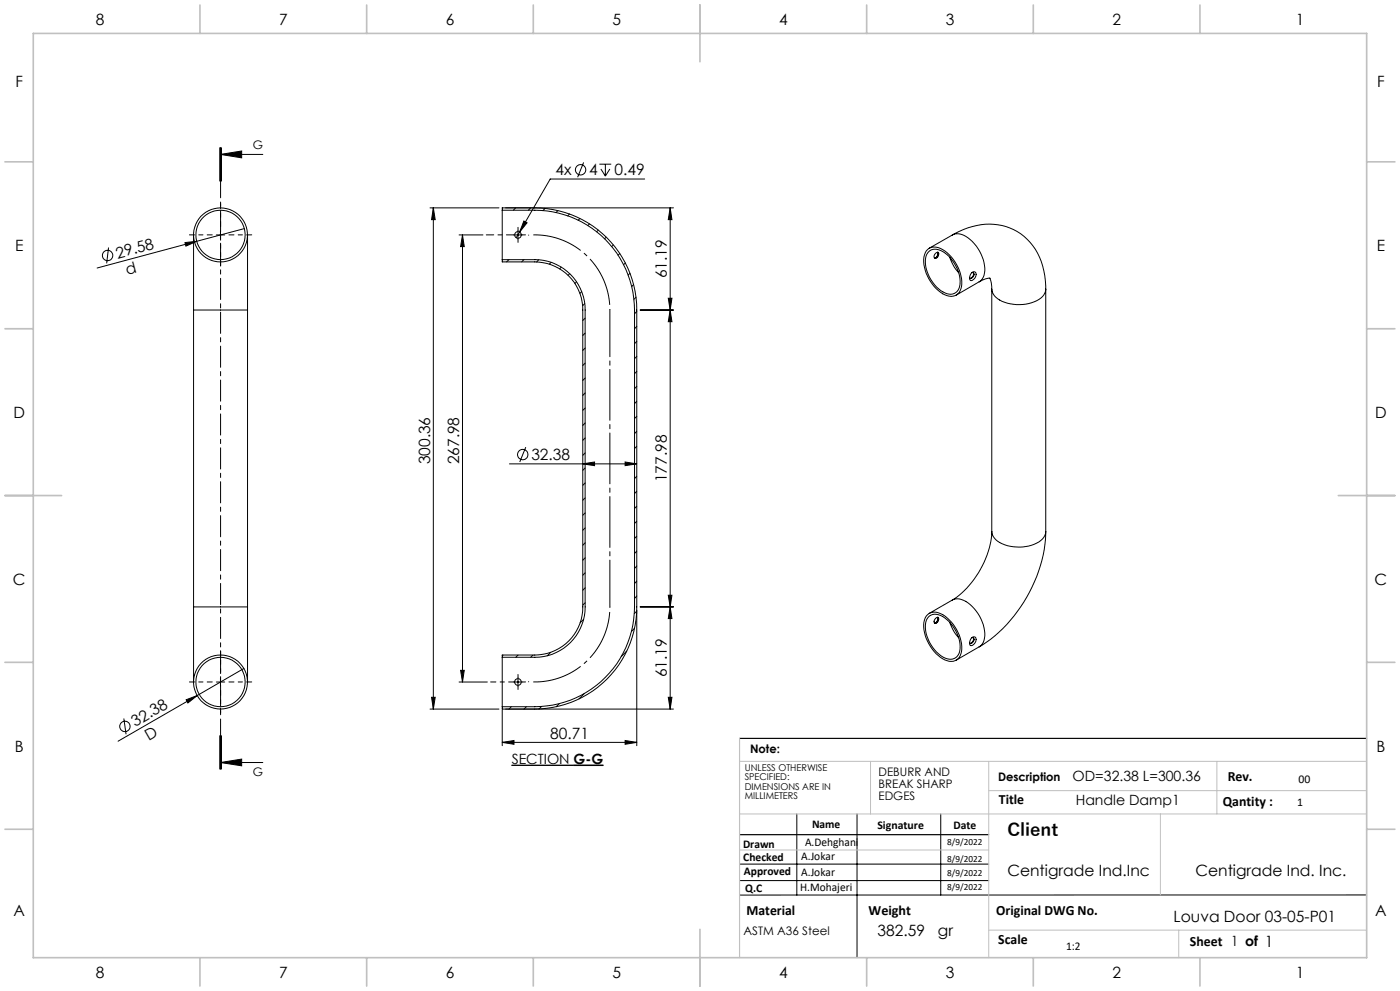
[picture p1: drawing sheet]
<svg xmlns="http://www.w3.org/2000/svg" width="420mm" height="297mm" viewBox="0 0 420 297" stroke-linecap="round" stroke-linejoin="round" font-family="sans-serif">
<g fill="none" stroke="#000" stroke-width=".3">
<path d="M65.9 44.3v10M66.1 46.3l6.4-1v2zM66.1 46.3h12.7M66.2 44.3v10M66.4 44.3v10M175.1 48.7l-1.8 4.4M179.8 49.2h3.6M180.3 50.7l1.3 2.1M181.6 49.2v3.6M183 50.7l-1.4 2.1M193.4 53.7h-28.3l-9.2 15.8M32.6 74.2l-.6 4.7"/>
<path d="M55.5 72.7l3.5-.4-3.2 1.5zM58.1 70.4v22.5M64.9 70.4h2.5M66.1 69.1v2.5M73.3 68.5l-44.2 11.8M74.3 70.4v22.5M129 62.3h20.7M130 62.3v150.2M130 62.3l.6 3.5h-1.1zM137.7 70.4h7.2M138.7 70.4l.6 3.5h-1.1zM138.7 70.4v134"/>
<path d="M150.7 63h9.7a29.9 29.9 0 0 1 30 29.9v89a30 30 0 0 1-30 29.9h-9.7M150.7 77.8v.7h9.7a14.4 14.4 0 0 1 14.4 14.4v89a14.4 14.4 0 0 1-14.4 14.4h-9.7v.7M150.7 77.8h9.7a15.1 15.1 0 0 1 15.1 15.1v89a15.1 15.1 0 0 1-15.1 15.1h-9.7M150.7 63v14.8M152.7 77.8l-.7 .7M154.1 70.4h2.5M154.7 62.3l-.7 .7M155.4 69.1v2.5M155.9 69.5l-1 1.8M157.2 77.8l-.7 .7M157.2 66.2l.9 .6-2.2 2.7zM159.2 62.3l-.7 .7"/>
<path d="M160.4 62.3a30.6 30.6 0 0 1 30.6 30.6v89a30.6 30.6 0 0 1-30.6 30.6M161.6 77.9l-.6 .6M163.5 62.5l-.6 .6M165.3 78.6l-.5 .6M167.4 63.1l-.6 .6M170.9 64.1l-.6 .6M174 65.5l-.5 .5M176.9 67.1l-.5 .5M179.5 69l-.5 .5M181.9 71.1l-.5 .5M184 73.4l-.5 .5M185.9 76l-.5 .5"/>
<path d="M187.6 78.8l-.5 .5M201 62.3l.6 3.5h-1.1zM201 62.3v150.2M202 62.3h-51.3v.7M278.2 74.8a4 4 0 0 1 5.3 .4 11.9 11.9 0 0 1 4.8 11.3 3.2 3.2 0 0 1-4.8 1.9 11.8 11.8 0 0 1-6.1-12zM278.5 75.5a3.5 3.5 0 0 1 5 .3 10.6 10.6 0 0 1 4.2 10.6 3.1 3.1 0 0 1-4.9 1.1 10.6 10.6 0 0 1-4.9-11.1zM280.7 75.9l.5-.3a.9 .9 0 0 1 .5 .8 .9 .9 0 0 1-.6 .8l-.5 .2-.3-.2-.1-.5zM281.3 75.6a1.16 1.16 0 0 1-1 1.7M281.4 75.6l-.2 1.1-.5 .6M284.9 77.1l1.3 2.9 1.4 1.7M285.7 70.4a18.8 18.8 0 0 1 20.5-.3 19.6 19.6 0 0 1 7.5 16.5M285.7 70.4a4.6 4.6 0 0 1 5.3 1.4 11.7 11.7 0 0 1 4.2 10.7l-.5 1.1-.9 .9"/>
<path d="M285.7 70.4l-6.9 4M58.1 92.9h16.2M58.1 92.9v89M74.3 92.9v89M168.4 80.1l-.5 .5M170.9 82l-.5 .5M173 84.5l-.5 .5M174.5 87.4l-.5 .5M175.4 91l-.6 .6M175.5 95.4l-.7 .7M175.5 99.8l-.7 .7M189 81.9l-.5 .5"/>
<path d="M190.1 85.3l-.6 .6M190.8 89.1l-.6 .6M191 93.3l-.6 .7M191 97.8l-.6 .7M192.1 92.9h9.9M200.5 89.4h1.1l-.6 3.5zM201 92.9l.6 3.5h-1.1zM291.5 81.7a.56 .56 0 0 1 .7 .2 .56 .56 0 0 1 0 .6 .88 .88 0 0 1-1.3 .8M291.6 81.7l.2-.1a.64 .64 0 0 1 1 .2 1.71 1.71 0 0 1-1.7 2.2 2.02 2.02 0 0 1 .5-2.3zM291.9 81.7a1.11 1.11 0 0 1-1 1.7M293.8 84.5l-6.9 3.9M296.9 83.4l.5 1.4 .1 1.8"/>
<path d="M297 83.4a5.5 5.5 0 0 0-3.2 1.1M297.5 86.6a5.3 5.3 0 0 0 4.7 4.3 11.7 11.7 0 0 0 10.6-2l.6-1.1 .3-1.2M297.5 86.6v72.7M313.7 86.6v72.7M175.5 104.3l-.7 .7M175.5 108.8l-.7 .7M175.5 113.3l-.7 .7M175.5 117.8l-.7 .7M191 102.3l-.6 .7M191 106.8l-.6 .7M191 111.3l-.6 .7M191 115.8l-.6 .7"/>
<path d="M152.8 139h38.2M157.7 134l-1.8 4.5M174.8 139l3.6-.5v1.1zM175.5 122.3l-.7 .7M175.5 126.8l-.7 .7M175.5 131.3l-.7 .7M175.5 135.7l-.7 .8M187.5 138.5l3.5 .5-3.5 .6zM191 120.3l-.6 .7M191 124.8l-.6 .6M191 129.3l-.6 .7M191 133.7l-.6 .7"/>
<path d="M175.5 140.3l-.7 .7M175.5 144.7l-.7 .7M175.5 149.2l-.7 .7M175.5 153.7l-.7 .7M175.5 158.2l-.7 .7M191 142.7l-.6 .7M191 147.2l-.6 .7M191 151.7l-.6 .7M191 156.2l-.6 .7M297.5 159.3a27.2 27.2 0 0 1-11.8 20.5M297.5 159.3a4.8 4.8 0 0 0 3.9 4 11.8 11.8 0 0 0 11.4-1.8l.6-1 .3-1.2M313.7 159.3a43 43 0 0 1-19.9 34.5"/>
<path d="M175.5 171.7l-.7 .7M175.5 162.7l-.7 .7M175.5 167.2l-.7 .7M175.5 176.2l-.7 .7M191 160.7l-.6 .7M191 165.2l-.6 .7M191 169.6l-.6 .8M191 174.2l-.6 .7M191 178.6l-.6 .7M200.5 178.4h1.1l-.6 3.5zM285.7 179.8a5.3 5.3 0 0 1 6 2 11.6 11.6 0 0 1 3.5 10.1l-.5 1.1-.9 .8M285.7 179.8l-6.9 4"/>
<path d="M58.1 181.9v22.5M58.1 181.9h16.2M74.3 181.9v22.5M150.7 197v14.8M150.9 196.3l-.2 .3M155.4 196.3l-.7 .7M159.9 196.3l-.7 .7M165.2 195.5l-1 1M175.1 185.6l-1.1 1.1M175.5 180.7l-.7 .7M188 195.1l-1.6 1.7M190.4 188.3l-1 .9"/>
<path d="M191 182.9v40.6M191 183.2l-.7 .7M192.1 181.9h9.9M201 181.9l.6 3.5h-1.1zM278.2 184.3a3.7 3.7 0 0 1 4.6-.1 12.3 12.3 0 0 1 5.7 11 3.3 3.3 0 0 1-5 2.6 12.2 12.2 0 0 1-6.3-11.4l.4-1.2zM278.5 184.9a3.9 3.9 0 0 1 5.6 .8 10.5 10.5 0 0 1 3.6 10.1 3.1 3.1 0 0 1-4.9 1.1 10.7 10.7 0 0 1-4.9-11zM280.8 185.2l.5-.2a1.01 1.01 0 0 1 .1 1.2 1.01 1.01 0 0 1-1.1 .5l-.1-.7zM281.3 185a1.15 1.15 0 0 1-1 1.7M281.4 185.1l-.7 1.6M284.9 186.5l1.3 2.9 1.4 1.7M291.4 191.3l.6-.5 .5 .1a1.67 1.67 0 0 1-1.4 2.6 1.74 1.74 0 0 1 .3-2.2zM291.5 191.1a.56 .56 0 0 1 .7 .2 .56 .56 0 0 1 0 .7 .89 .89 0 0 1-1.3 .7"/>
<path d="M291.9 191.1a1.14 1.14 0 0 1-1 1.7M293.8 193.8l-6.9 4M37.1 215.3l.7 4.8M55.8 209.7l3.4-1.2-2.8 2.2zM59.2 208.5l-23.8 13.6M64.9 204.4h2.5M66.1 203.2v2.4M73.2 200.3l-14 8.2M129 212.5h20.7M129.5 209h1.1l-.6 3.5zM137.7 204.4h8.5M138.2 200.9h1.1l-.6 3.5z"/>
<path d="M150.7 212.8v10.7M150.7 211.8v.7h51.3M153.4 211.8l-.7 .7M154.1 204.4h2.5M155.4 203.2v2.4M157.9 211.8l-.7 .7M162.5 211.7l-.8 .8M167.8 210.9l-.9 .9M175.3 207.8l-1.6 1.7M200.5 209h1.1l-.6 3.5zM65.9 220.5v10M66.1 228.5l6.4-1v2z"/>
<path d="M66.1 228.5h12.7M66.2 220.5v10M66.4 220.5v10zM150.7 222.5l3.5-.6v1.2zM150.7 222.5h40.3M153.5 229.3h27.5M187.5 221.9l3.5 .6-3.5 .6zM221.9 259h74.7M239 243.9v24.3M257.1 243.9v43.1M282.2 243.9v24.3M221.9 263.9h74.7"/>
<path d="M410 268.2h-188.1"/>
<circle cx="174.2" cy="50.9" r="1.55"/>
<circle cx="32.3" cy="76.6" r="1.56"/>
<circle cx="66.2" cy="70.4" r="8.1"/>
<circle cx="66.2" cy="70.4" r="7.4"/>
<circle cx="155.4" cy="70.4" r=".99"/>
<circle cx="156.8" cy="136.2" r="1.55"/>
<circle cx="37.5" cy="217.7" r="1.55"/>
<circle cx="66.2" cy="204.4" r="7.4"/>
<circle cx="66.2" cy="204.4" r="8.1"/>
<circle cx="155.4" cy="204.4" r="1"/>
</g>
<path d="M172.1 229.4h8.9" fill="none" stroke="#000" stroke-width=".4"/>
<path d="M183 92.9a22.5 22.5 0 0 0-24.5-22.4M158.5 204.3a22.5 22.5 0 0 0 24.5-22.4" fill="none" stroke="#000" stroke-width=".3" stroke-dasharray="15.2 1.3 1.3 1.3" stroke-dashoffset="-1.5" stroke-linecap="butt"/>
<path d="M63.7 70.4h-6.9M66.2 67.9v-6.9M66.2 72.9v6.8M68.7 70.4h6.8M63.7 204.4h-6.9M66.2 201.9v-6.9M66.2 206.9v6.8M68.7 204.4h6.8M154.2 204.4h-7" fill="none" stroke="#000" stroke-width=".3" stroke-dasharray="15.2 1.3 1.3 1.3" stroke-dashoffset="13.7"/>
<path d="M183 181.9v-89" fill="none" stroke="#000" stroke-width=".3" stroke-dasharray="15.2 1.3 1.3 1.3" stroke-dashoffset="1.2"/>
<path d="M155.4 69.1v-1M155.4 71.6v1M156.7 70.4h1M155.4 203.1v-1M155.4 205.6v1M156.7 204.4h1" fill="none" stroke="#000" stroke-width=".3" stroke-dasharray="15.2 1.3 1.3 1.3"/>
<path d="M154.2 70.4h-8.3" fill="none" stroke="#000" stroke-width=".3" stroke-dasharray="15.2 1.3 1.3 1.3" stroke-dashoffset="13"/>
<path d="M66.2 44.3v186.2" fill="none" stroke="#000" stroke-width=".3" stroke-dasharray="6.3 1.3 1.3 1.3" stroke-dashoffset="1.5"/>
<path d="M221.9 221.3h188.1M221.9 250.2h74.7" fill="none" stroke="#000" stroke-width=".35"/>
<path d="M221.9 228.2h188.1M261.2 228.2v15.7M296.6 228.2v58.8M296.6 237h113.4M365.1 228.2v15.7M221.9 243.9h188.1M221.9 254.7h74.7M348.1 243.9v24.3M296.6 278.8h113.4M353.6 278.8v8.2" fill="none" stroke="#c0c0c0" stroke-width=".3"/>
<path d="M221.9 221.3v65.7" fill="none" stroke="#c0c0c0" stroke-width=".35"/>
<g fill="none" stroke="#c0c0c0" stroke-width=".5">
<path d="M10 10h400v277h-400zM60 1.5v8.5M110 1.5v8.5M160 1.5v8.5M210 1.5v17M260 1.5v8.5M310 1.5v8.5M360 1.5v8.5M1.5 48.5h8.5M410 48.5h8.5M1.5 98.5h8.5M410 98.5h8.5"/>
<path d="M1.5 148.5h17M401.5 148.5h17M1.5 198.5h8.5M410 198.5h8.5M1.5 248.5h8.5M410 248.5h8.5M210 278.5v17M60 287v8.5M110 287v8.5M160 287v8.5M260 287v8.5M310 287v8.5"/>
<path d="M360 287v8.5"/>
</g>
<g fill="#000">
<path d="M55.5 72.7l3.5-.4-3.2 1.5zM55.8 209.7l3.4-1.2-2.8 2.2z"/>
<path d="M66.1 46.3l6.4-1v2zM66.1 228.5l6.4-1v2z"/>
<path d="M130 62.3l.6 3.5h-1.1zM129.5 209h1.1l-.6 3.5zM201 62.3l.6 3.5h-1.1zM200.5 89.4h1.1l-.6 3.5zM201 92.9l.6 3.5h-1.1zM200.5 178.4h1.1l-.6 3.5zM201 181.9l.6 3.5h-1.1zM200.5 209h1.1l-.6 3.5z"/>
<path d="M174.8 139l3.6-.5v1.1zM187.5 138.5l3.5 .5-3.5 .6zM157.2 66.2l-1.3 3.3 2.2-2.7z"/>
<path d="M138.2 200.9h1.1l-.6 3.5zM138.7 70.4l.6 3.5h-1.1z"/>
<path d="M187.5 221.9l3.5 .6-3.5 .6zM150.7 222.5l3.5-.6v1.2z"/>
</g>
<text font-size="5.3" x="302.2" y="250.7">Client</text>
<g font-size="4.7">
<text x="28.7" y="7.6">8</text>
<text x="83.7" y="7.6">7</text>
<text x="133.7" y="7.6">6</text>
<text x="183.7" y="7.6">5</text>
<text x="233.7" y="7.6">4</text>
<text x="283.7" y="7.6">3</text>
<text x="333.7" y="7.6">2</text>
<text x="388.7" y="7.6">1</text>
<text x="4.6" y="26.1">F</text>
<text x="413.1" y="26.1">F</text>
<text x="166.7" y="52.6">4x</text>
<text x="176.8" y="52.6">4</text>
<text x="184.4" y="52.6">0.49</text>
<text x="4.5" y="75.3">E</text>
<text x="35.2" y="77.5" transform="rotate(-15 35.2 77.5)">29.58</text>
<text x="413" y="75.3">E</text>
<text x="38.2" y="82.5" transform="rotate(-15 38.2 82.5)">d</text>
<text x="200" y="83.4" transform="rotate(-90 200 83.4)">61.19</text>
<text x="4" y="125.3">D</text>
<text x="412.5" y="125.3">D</text>
<text x="159.4" y="137.9">32.38</text>
<text x="129" y="139.2" transform="rotate(-90 129 139.2)">300.36</text>
<text x="137.7" y="139.2" transform="rotate(-90 137.7 139.2)">267.98</text>
<text x="200" y="144.5" transform="rotate(-90 200 144.5)">177.98</text>
<text x="3.9" y="175.3">C</text>
<text x="412.4" y="175.3">C</text>
<text x="200" y="203" transform="rotate(-90 200 203)">61.19</text>
<text x="40.6" y="217.9" transform="rotate(-30 40.6 217.9)">32.38</text>
<text x="165.1" y="221.5">80.71</text>
<text x="4.4" y="225.3">B</text>
<text x="44.6" y="222" transform="rotate(-30 44.6 222)">D</text>
<text x="412.9" y="225.3">B</text>
<text x="302.2" y="262.6">Centigrade Ind.Inc</text>
<text x="358.6" y="262.6">Centigrade Ind. Inc.</text>
<text x="4" y="274.6">A</text>
<text x="412.5" y="274.6">A</text>
<text x="263.3" y="280.5">382.59</text>
<text x="281.4" y="280.5">gr</text>
<text x="352.1" y="276.4">Louva Door 03-05-P01</text>
<text x="28.7" y="293.1">8</text>
<text x="83.7" y="293.1">7</text>
<text x="133.7" y="293.1">6</text>
<text x="183.7" y="293.1">5</text>
<text x="233.7" y="293.1">4</text>
<text x="283.7" y="293.1">3</text>
<text x="333.7" y="293.1">2</text>
<text x="388.7" y="293.1">1</text>
</g>
<g font-size="4.2">
<text x="153.5" y="228.9">SECTION G-G</text>
<text x="321.8" y="234.1">OD=32.38 L=300.36</text>
<text x="368.3" y="234.1">Rev.</text>
<text x="299.7" y="240.9">Title</text>
<text x="322.7" y="241.4">Handle Damp1</text>
<text x="366.8" y="241.6">Qantity :</text>
<text x="223.9" y="274.2">Material</text>
<text x="260.6" y="274.2">Weight</text>
<text x="298.9" y="274.2">Original DWG No.</text>
<text x="299.5" y="282.8">Scale</text>
<text x="357" y="283.6">Sheet 1 of 1</text>
</g>
<g font-size="3.5">
<text x="75.8" y="44.7">G</text>
<text x="225" y="225.7">Note:</text>
<text x="75.8" y="232.7">G</text>
<text x="263.6" y="232.6">DEBURR AND</text>
<text x="263.6" y="236.1">BREAK SHARP</text>
<text x="263.6" y="239.7">EDGES</text>
<text x="299.4" y="234.1">Description</text>
<text x="389.6" y="234.7">00</text>
<text x="389.2" y="241.6">1</text>
<text x="243.6" y="248.1">Name</text>
<text x="263.2" y="248.5">Signature</text>
<text x="286" y="248.5">Date</text>
<text x="222.9" y="254">Drawn</text>
<text x="240.4" y="257.8">A.Jokar</text>
<text x="241.5" y="253.6">A.Dehghani</text>
<text x="223" y="258.1">Checked</text>
<text x="223.2" y="262.1">Approved</text>
<text x="240.4" y="262.4">A.Jokar</text>
<text x="223.6" y="267.4">Q.C</text>
<text x="240.1" y="267.1">H.Mohajeri</text>
<text x="223.1" y="280.2">ASTM A36 Steel</text>
<text x="319.8" y="284.6">1:2</text>
</g>
<g font-size="2.8">
<text x="223.4" y="231">UNLESS OTHERWISE</text>
<text x="223.4" y="233.8">SPECIFIED:</text>
<text x="223.4" y="236.7">DIMENSIONS ARE IN</text>
<text x="223.4" y="239.5">MILLIMETERS</text>
<text x="284.2" y="253.2">8/9/2022</text>
<text x="284.2" y="258.4">8/9/2022</text>
<text x="284.2" y="262.7">8/9/2022</text>
<text x="284.2" y="266.6">8/9/2022</text>
</g>
</svg>
